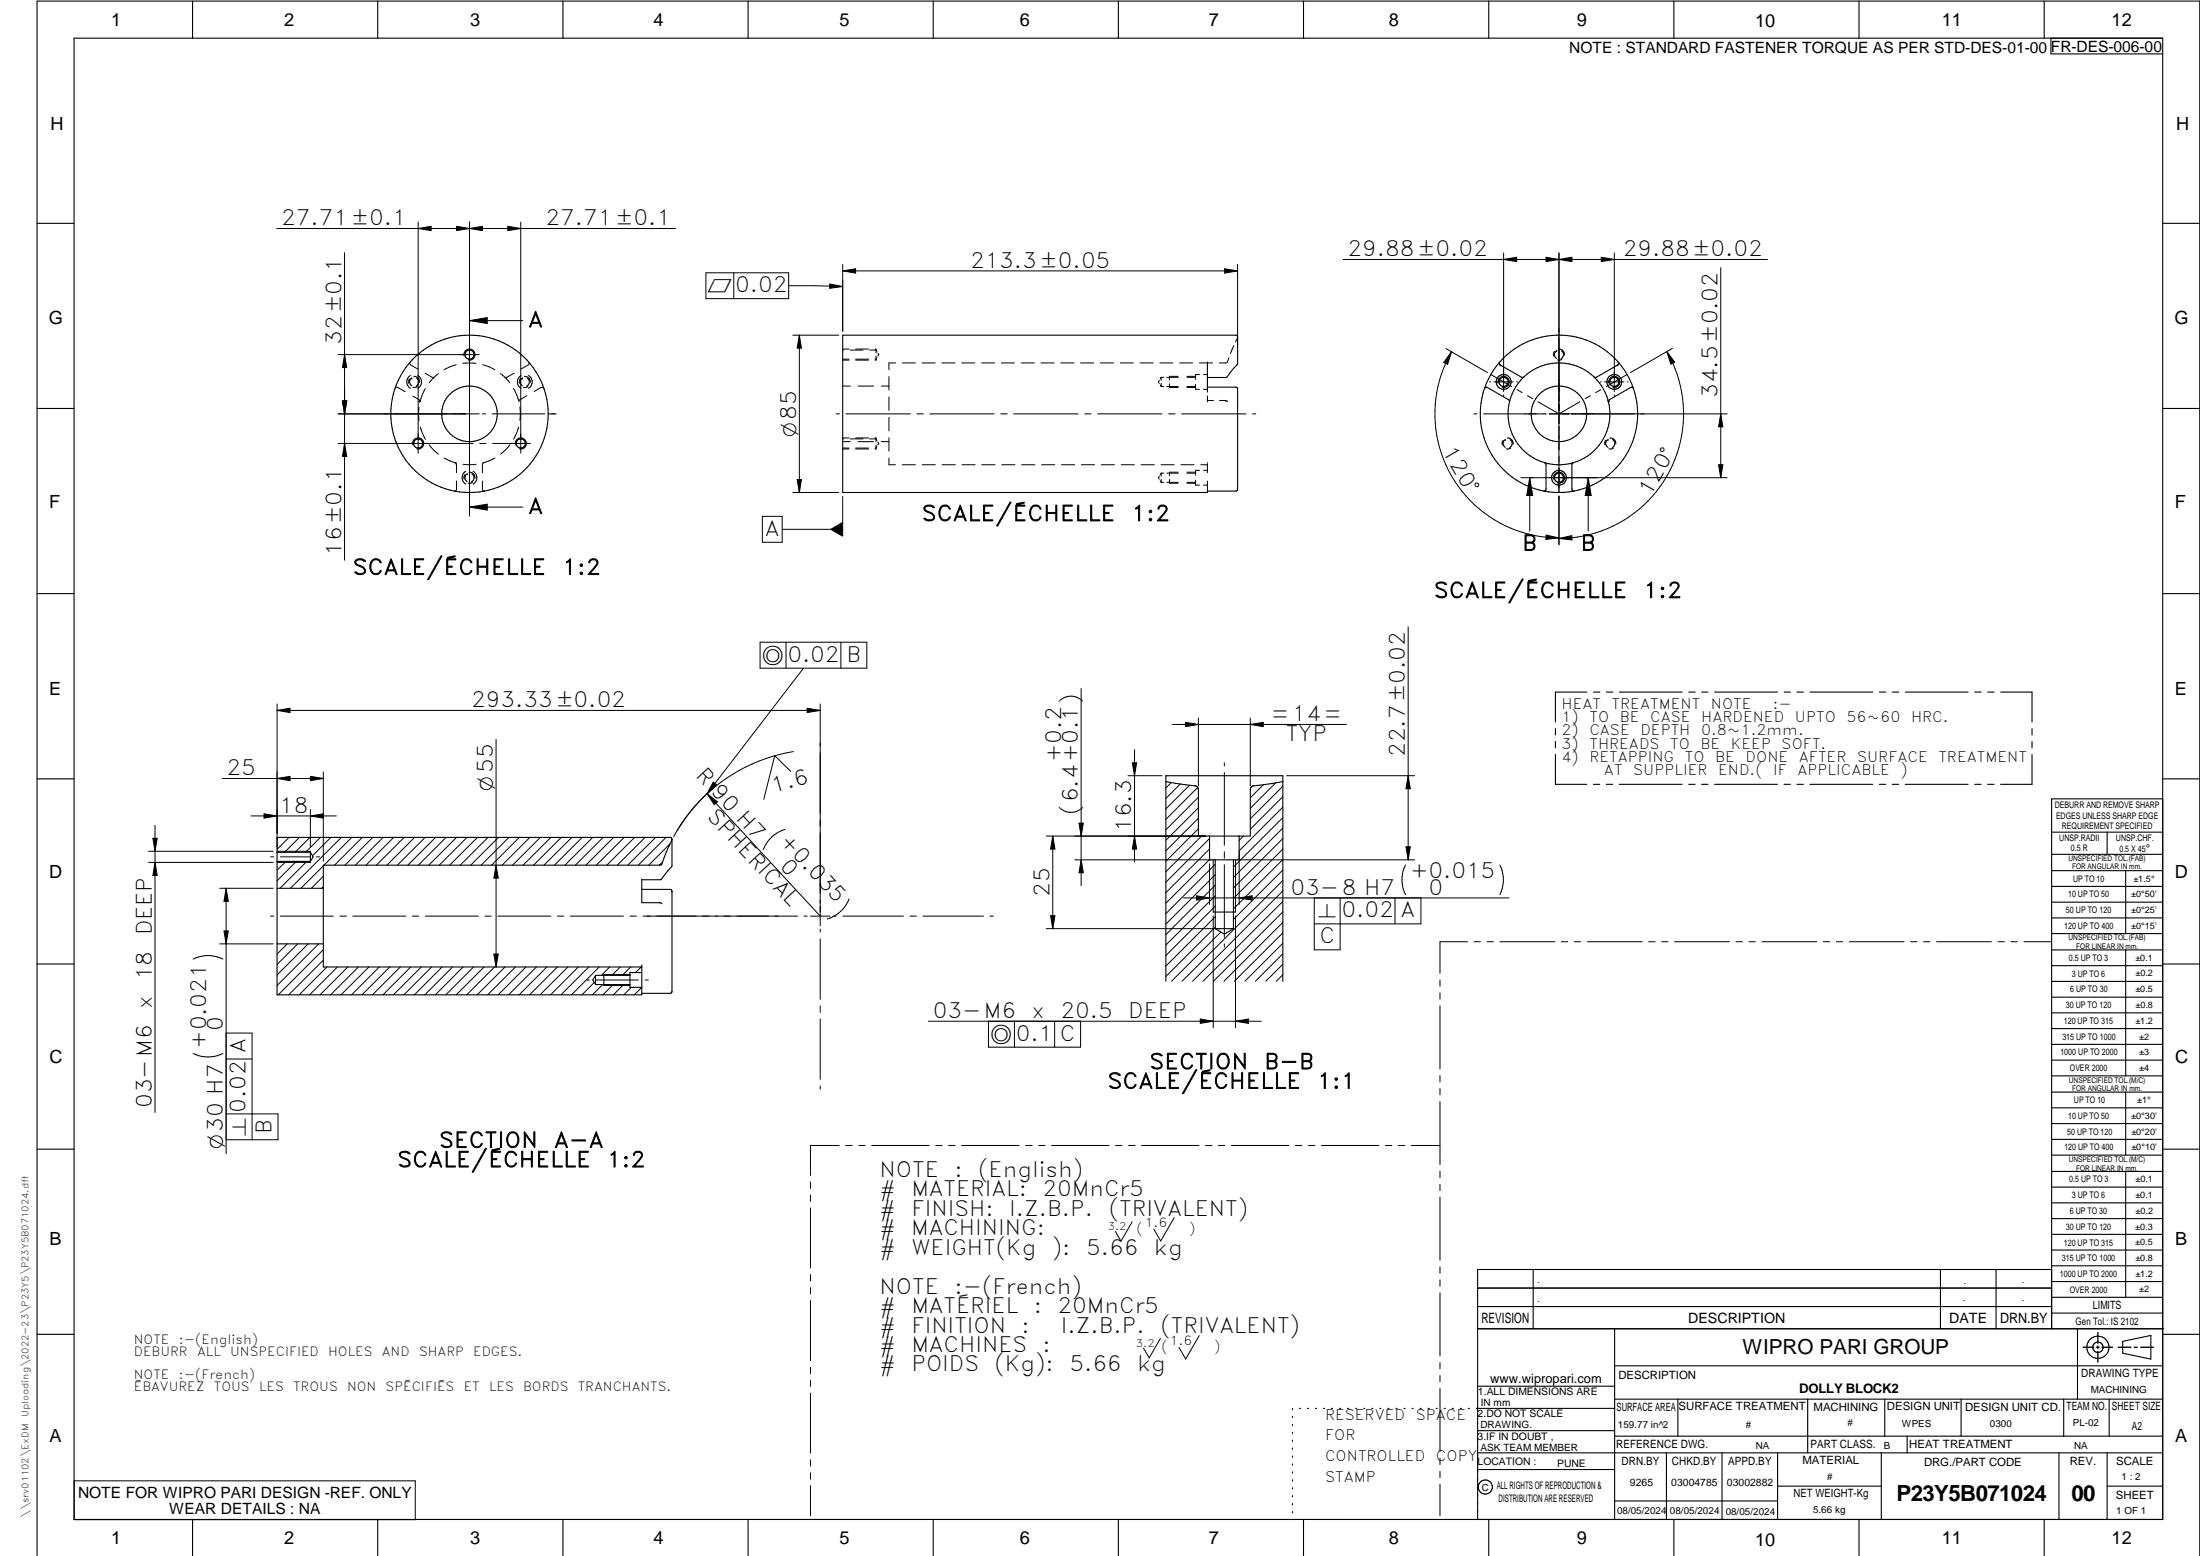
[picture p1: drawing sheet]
<svg xmlns="http://www.w3.org/2000/svg" width="594mm" height="420mm" viewBox="0 0 594 420" stroke-linecap="round" stroke-linejoin="round" font-family="sans-serif">
<g fill="none" stroke="#000" stroke-width=".3">
<path d="M20 10.3h564v400h-564zM52 .3v10M102 .3v10M152 .3v10M202 .3v10M252 .3v10M302 .3v10M352 .3v10M402 .3v10M452 .3v10M502 .3v10M552 .3v10"/>
<path d="M553.8 10.3v4.3h30.2M10 60.3h10M584 60.3h10M326 97.8v7.1M334.2 98.1h.1M334.2 98.1v-7.1l-.1-.3-.4-.2h-106.1v42.5h98.4v-.4h7.9l.3-.5v-27.3l-.5-.3h-7.7M334.2 98.1l-2.9 3.8h-5.3M405 97.8l-2.4 3.3-1.7 3.8M405 97.8l-.2 .4 .3 .3M405.1 98.6l5.8 3.3 .6-.1M405.1 98.6h.1M436.8 98.6l-5.7 3.3-.6-.1"/>
<path d="M436.9 98.5h.1M437 97.8a21.2 21.2 0 0 0-32 0M437 97.8l2.4 3.3 1.7 3.8M437 97.8l.1 .4-.2 .3M10 110.3h10M400.9 104.9a21.3 21.3 0 0 0 16 27.7M401.6 104.6h.1M401.6 104.6h-.4l-.3 .3M401.6 104.6l5.8 3.4 .2 .5M407.6 108.5a13.8 13.8 0 0 0 9.5 16.4M411.5 101.8l-2.1 2.6-1.1 2-.7 2.1M411.5 101.8a13.7 13.7 0 0 1 19 0"/>
<path d="M430.5 101.8l2 2.5 1 1.8 .7 2M434.2 108.1h.1M434.2 108.1l.5 .3M434.2 108.1a13.7 13.7 0 0 1-9.4 16.8M441.1 104.9l-.3-.3h-.4l-6.2 3.5M441.1 104.9a21.2 21.2 0 0 1-16 27.7M584 110.3h10M416.9 132.6l4.1 .4 4.1-.4M417.1 124.9l2.2 .5 2.2 .1 3.3-.6M417.1 124.9l.4 .5v6.7l-.2 .4-.4 .1M424.8 124.9l-.3 .5v6.7l.2 .4 .4 .1M10 160.3h10"/>
<path d="M584 160.3h10M420 196.7v1.7M428.5 186.9h-8.5v8M430.3 186.9h1.7M433.8 186.9h1.7M437.3 186.9h17M456 186.9h1.7M459.5 186.9h1.8M463 186.9h17M481.8 186.9h1.7M485.3 186.9h1.7M488.8 186.9h16.9"/>
<path d="M507.5 186.9h1.7M511 186.9h1.7M514.5 186.9h17M533.2 186.9h1.8M536.7 186.9h1.8M540.3 186.9h8.4v8.1M548.7 196.7v1.8M10 210.3h10M346.4 211.1v-1.6h-31.6v55.5M346.4 211.1v53.9M346.4 211.1l-8.1 1.1-.6 .5-.1 13.1h-14v-12.7l-.2-.5-.6-.4-8-1.1M420 200.2v1.8"/>
<path d="M420 203.7v8.1h8.5M430.3 211.8h1.7M433.8 211.8h1.7M437.3 211.8h16.9M456 211.8h1.7M459.5 211.8h1.7M463 211.8h17M481.7 211.8h1.8M485.2 211.8h1.8M488.7 211.8h17M507.5 211.8h1.7M511 211.8h1.7"/>
<path d="M514.5 211.8h16.9M533.2 211.8h1.8M536.7 211.8h1.8M548.7 203.7v8.1h-8.5M548.7 200.2v1.8M584 215.7h-30v143.1M584 210.3h10M74.8 239.9h12.5M74.8 230.1h9l.8 1.3-.8 1.2h-9M83.8 229.9v3M173.3 237.4v6.4h5l.4 .2M181.5 226.6l-.5-.5h-106.2v42.5h98.5v-8"/>
<path d="M181.5 226.6v7.1l-.2 .4-2.8 3.4-5.2 .1M181.5 226.7l-2.8 6.6-.4 .3h-91v27.5h86M326.6 225.8v6.4h8v-6.4M328.2 232.2v18.6M333.1 232.2v18.6M554 230.7h30M554 224.7h30M554 235.1h30M554 239.4h30M569 224.7v6M574 235.1v17M74.8 254.9h12.5"/>
<path d="M173.3 240.2h7.7l.5 .4M181.5 240.6h.1M181.5 240.7l-.1 27.2-.4 .3h-7.7M327.6 246.3h6M328.2 250.8h4.9M333.1 250.8l-2.5 1.4-2.4-1.4M554 243.6h30M554 247.9h30M554 252.1h30M554 256.5h30M574 256.5v34M10 260.3h10"/>
<path d="M160.8 265.9h9.3M160.8 263.4l-.7 1.2 .7 1.3M160.8 263.4v2.5M160.8 263.4h9.3M163.1 263.1v3M173.3 262.6h-3.2v4h3.2M554 260.8h30M554 265h30M554 269.3h30M554 273.5h30M554 277.7h30M584 260.3h10"/>
<path d="M554 282h30M554 286.3h30M554 290.5h30M554 294.9h30M554 299.1h30M574 294.9v17M10 310.3h10M554 303.4h30M554 307.7h30M554 311.9h30M554 316.3h30M574 316.3v34"/>
<path d="M584 310.3h10M554 320.5h30M554 324.8h30M554 329.1h30M554 333.3h30M554 337.5h30M399 358.8h185.3M399 352.8h155M399 347.8h155M414 342.8v16M436 358.8v51.5M524 342.8v16"/>
<path d="M539 342.8v16M554 342.8h-155v67.5M554 341.8h30M554 346.1h30M554 350.3h30M554 354.6h30M561 358.8v19M10 360.3h10M399 374.3h37M436 368.8h148M436 377.8h148M453.1 377.8v10"/>
<path d="M488.1 377.8v14.5M508.9 377.8v10M529.6 377.8v10M557.3 377.8v10M569.5 377.8v10M573.2 362.2l7.6-1.6v6.4l-7.6-1.6zM584 360.3h10M349 380.3v.3M349 382.4v.4M349 384.6v.3M349 386.7v.4M349 388.9v.3"/>
<path d="M349 391v.4M349 393.2v.3M349 395.3v.3M349 397.4v.4M349 399.6v.3M350.9 380.3h.3M353 380.3h.3M355.2 380.3h.3M357.4 380.3h.3M359.6 380.3h.3M361.7 380.3h.3M363.9 380.3h.3"/>
<path d="M366.1 380.3h.3M368.3 380.3h.3M370.4 380.3h.3M372.6 380.3h.3M374.8 380.3h.3M376.9 380.3h.4M379.1 380.3h.3M381.3 380.3h.3M383.4 380.3h.4M385.6 380.3h.4M387.8 380.3h.3M390 380.3h.3"/>
<path d="M392.1 380.3h.4M394.3 380.3h.4M396.5 380.3h.3M399 396.8h37M399 392.3h185M399 386.3h37M436 387.8h148M436 380.3h-37.3M450 392.3v18M465 392.3v18M480 392.3v18M508 392.3v18"/>
<path d="M515 387.8v4.5M556 392.3v18M569 392.3v18M52 410.3v9.8M102 410.3v9.8M152 410.3v9.8M202 410.3v9.8M252 410.3v9.8M302 410.3v9.8M349 401.7v.4M349 403.9v.3M349 406v.4"/>
<path d="M349 408.2v.3M352 410.3v9.8M402 410.3v9.8M436 405.3h44M452 410.3v9.8M480 401.3h28M502 410.3v9.8M552 410.3v9.8M569 401.3h15M10 420.1v-419.8h584v419.8"/>
<circle cx="126.8" cy="95.7" r="1.23"/>
<circle cx="112.9" cy="119.8" r="1.23"/>
<circle cx="126.8" cy="111.7" r="7.5"/>
<circle cx="126.8" cy="111.7" r="21.2"/>
<circle cx="140.6" cy="119.8" r="1.23"/>
<circle cx="406" cy="103.1" r="1.22"/>
<circle cx="406" cy="103.1" r="2.01"/>
<circle cx="421" cy="111.7" r="7.5"/>
<circle cx="435.9" cy="103.1" r="2"/>
<circle cx="435.9" cy="103.1" r="1.22"/>
<circle cx="421" cy="129" r="2"/>
<circle cx="421" cy="129" r="1.23"/>
<circle cx="566.5" cy="363.8" r="1.4"/>
<circle cx="566.5" cy="363.8" r="3"/>
<circle cx="401.1" cy="401.5" r="1.91"/>
</g>
<g fill="none" stroke="#000" stroke-width=".27">
<path d="M112.9 59.9v62.5M126.8 59.9v79.4M140.6 59.9v62.5M74.7 61.7h107.7M93 68.2v83.1M112.9 61.7l3.5-.6v1.2zM123.3 61.1l3.5 .6-3.5 .6zM126.8 61.7l3.5-.6v1.2zM137.1 61.1l3.5 .6-3.5 .6zM190.6 73.7h22.4v6.9h-22.4zM198.2 73.7v6.9M213 77.2l14.6 .2"/>
<path d="M224.1 76.7l3.5 .7-3.6 .5zM227.6 73.2l3.4-.6v1.1zM227.6 71.4v18.1M227.6 73.2h106.6M330.7 72.6l3.5 .6-3.5 .5zM334.2 71.4v22.1M362.7 70.1h114.6M406 70.1l3.5-.6v1.1zM406 68.3v37.4M417.5 69.5l3.5 .6-3.5 .5zM421 68.3v64.7M421 70.1l3.5-.6v1.1z"/>
<path d="M432.4 69.5l3.5 .6-3.5 .5zM435.9 68.3v37.4M464.7 72.3v56.7M91.3 95.8h38.1M93 95.8l.6 3.5h-1.1zM110.7 98v.3M110.8 97.8l-.1 .1M110.8 98.4l2 1.3M123.2 98.5l-3.3 1.3M125 98.1h3.5M125.3 96.1a1.5 1.5 0 0 1 1.3-1.8 1.5 1.5 0 0 1 1.7 1.6 1.5 1.5 0 0 1-1.9 1.3M126.8 86.6l4.8-.8v1.6z"/>
<path d="M126.8 86.6h14.4M130.3 98.5l3.3 1.3M142.7 98.4l-1.9 1.2M142.8 97.8v.1M142.9 98.1l-.1 .2M214.1 90.5h12.4M215.9 90.5v42.5M215.9 90.5l.5 3.5h-1.1zM227.6 94.5h.2M227.6 97h1.7M227.6 94.3h1.7M227.6 97.2h1.7"/>
<path d="M229.6 94.5h3.5M231 97h3.5M231 94.3h3.5M231 97.2h3.5M234.8 94.5h1.8l.2 .4M236.3 94.3h.3M236.6 96.2v.9M236.6 94.4v.9M236.6 97.2h-.3M236.8 96.6l-.2 .4h-.3M237.1 95.4l.2 .4-.3 .4M241.8 98h-1.8v1.8"/>
<path d="M243.6 98h3.6M249 98h3.5M254.3 98h3.6M259.7 98h3.5M265 98h3.6M270.4 98h3.5M275.8 98h3.5M281.1 98h3.5M286.4 98h3.6M291.8 98h3.5M297.2 98h3.5M302.5 98h3.5"/>
<path d="M307.8 98h3.6M313.2 98h3.5M318.6 98h3.5M323.9 98h3.5M331.1 98h-1.9M331.4 97.8l-.2 .2M331.9 96.6l-.5 1.1M333.2 93.3l-.9 2.2M334.2 91.2l-.6 1.1M390.5 94.1l11.2 6.5M392 95a33.5 33.5 0 0 0 29 50.2M392 95l-1.1 3.4-1-.5z"/>
<path d="M419.7 94.9l-.2 1.2M420.4 94.7h.1M420.4 94.7a1.24 1.24 0 0 0-.1 2.1M420.9 94.3a1.5 1.5 0 0 1 1.6 1.6M421.6 96.8h.1M421.6 94.7a1.22 1.22 0 0 1 0 2.1M421.8 97l-.5 .2h-.7M450.1 94.9l2.1 2.9-1 .5zM450.1 94.9a33.6 33.6 0 0 1-29.1 50.5M451.6 94.1l-11.3 6.5M91.3 111.8h38.1M92.5 108.2h1.1l-.6 3.6z"/>
<path d="M93 119.7l.6 3.6h-1.1zM106.7 104.8v.1M107.1 104.5l-.2 .1M107.3 104.6l2.1 1.2M110.6 102.3l-.2 1.2M110.8 101.4a1.99 1.99 0 0 0 0 3.5M111.2 102.1a1.22 1.22 0 0 0 0 2.1M111.2 102.1h.1M111.5 107l2 1.1M111.7 101.6a1.47 1.47 0 0 1 1.6 1.7M112.5 104.2h.1M112.5 102.1a1.22 1.22 0 0 1 0 2.1"/>
<path d="M112.7 104.4l-.5 .2h-.7M112.8 101.4a2.01 2.01 0 0 1 .1 3.4M112.9 104.8h.1M113.2 110v3.5M113.2 108.4h-.1M113.2 108.3h.1M113.4 108.2l-.2 .1M113.5 108.2h.1M113.5 115.3l1.4 3.3M113.5 108.1h.1M113.5 108.1v.1M114.8 100.8l2 1.1"/>
<path d="M114.9 104.9l-1.4 3.3M117.1 101.9h-.2M117.1 101.9h.1M117.3 101.8l-.1 .1M118.4 100.9l-2.5 2.5M127.8 119.7h-36.5M129.5 119.7h1.8M130.3 111.8h.8M132.9 111.8h14.2M133 119.7h10.2M135.1 100.9l2.6 2.5M136.3 101.8v.1"/>
<path d="M136.5 101.9h.2M136.7 101.9h.1M138.7 104.9l1.3 3.3M138.8 100.8l-2 1.1M140.1 115.3l-1.4 3.3M140.1 108.4v.1M140.2 108.1l-.1 .2M140.4 110v3.5M140.5 102.3l-.3 .5 .1 .7M140.7 101.4a1.98 1.98 0 0 0 0 3.5M141.1 102.1a1.22 1.22 0 0 0 0 2.1M141.1 102.1h.1"/>
<path d="M141.6 101.6a1.47 1.47 0 0 1 1.6 1.7M142.3 106.8l-2 1.2M142.3 104.2h.1M142.3 102.1a1.21 1.21 0 0 1 0 2.1M142.6 104.4l-.6 .2h-.7M142.7 101.4a1.99 1.99 0 0 1 0 3.4M146.3 104.6l-2.1 1.1M146.5 104.5l.2 .1M146.8 104.8l.1 .1M148 111.8h.7M148.9 111.8h1.3M225.8 111.8h.9"/>
<path d="M227.6 118.5h.2M227.6 119.3h2M227.6 118.3h1.7M227.6 104.2h2M228.4 111.8h17.4M229.6 118.5h3.5M231 118.3h3.5M231.7 119.3h4.2M231.7 104.2h4.2M234.8 118.5h1.8l.2 .4M236.3 118.3h.3M236.6 118.4v.9"/>
<path d="M237.1 119.4l.2 .3-.3 .5M238 119.3h2M238 104.2h2M240 101.7v3.6M240 107.2v3.6M240 112.7v3.6M240 118.2v3.6M247.6 111.8h1.7M251.1 111.8h17.4M270.2 111.8h1.8M273.7 111.8h17.4M292.9 111.8h1.7"/>
<path d="M296.4 111.8h17.4M313.1 102.7l-.3 .4 .2 .4M313.3 103.9l.3 .5M313.6 104.4h.7M313.6 101.9l-.3 .4M313.6 101.9v.8M313.6 103.5v.9M313.6 101.9h.7M315.6 111.8h1.7M315.8 103.6v1h2.3M318.1 104.4h-3M318.1 101.9h-3"/>
<path d="M318.1 101.6h-2.3v1M319.1 111.8h17.4M320.5 104.4h2.3M320.5 101.9h2.3M320.5 104.6h2.3M320.5 101.6h2.3M322.8 103.8v1.3h1.1M323.9 101.1h-1.1v1.4M325 105.1h1M325 101.1h1M326 108.1h1.7M326 104.9v1"/>
<path d="M326 106.9v1.2M326 108.3v.2M329.3 108.1h1.6M331 108.1h.1M331 108.1l.1 .1M331.2 108.2l.1 .1M331.4 108.4h.1M338.2 111.8h.9M398 111.8h.9M400.6 111.8h16.9M402.3 103.1h.1M402.5 103.1h.1"/>
<path d="M402.6 101.1l5.6 3.3M403.4 103.1h5.3M404.6 103.5a1.49 1.49 0 0 1 1.3-1.9 1.49 1.49 0 0 1 1.6 1.7 1.49 1.49 0 0 1-1.8 1.3M405.9 118.9l-.2 .5v.7M406 106.6v.1M406 106.8v.1M406.5 118.7h.1M406.5 118.7a1.23 1.23 0 0 0 0 2.1M407 118.3a1.47 1.47 0 0 1 1.6 1.6M407.8 118.7a1.24 1.24 0 0 1-.1 2.1M409.5 103.1h.1M409.7 105.2l1.4 .8"/>
<path d="M409.7 103.1h.1M412.5 106.8l1.4 .9M426.6 108.5l-5.6 3.3-5.7-3.3M429.5 106.8l-1.4 .9M432.2 103.1h.1M432.3 105.2l-1.4 .8M432.3 103.1h.1M433.3 103.1h5.2M433.6 118.9l-.2 .5v.7M434.2 118.7a1.22 1.22 0 0 0 0 2.1M434.2 118.7h.1M434.5 103.5a1.5 1.5 0 0 1 1.3-1.9 1.5 1.5 0 0 1 1.6 1.6 1.5 1.5 0 0 1-1.9 1.4"/>
<path d="M434.7 118.3a1.47 1.47 0 0 1 1.6 1.6M435.5 118.7a1.24 1.24 0 0 1 0 2.1M435.9 106.6v.1M435.9 106.8v.1M439.4 101.1l-5.7 3.3M439.4 103.1h.1M439.6 103.1h.1M464.7 111.8l.5 3.5h-1.1zM466.4 111.8h-48M111.5 120.1a1.5 1.5 0 0 1 1.3-1.8 1.5 1.5 0 0 1 1.6 1.6 1.5 1.5 0 0 1-1.9 1.3M115.9 120.1l2.5 2.6M119.9 123.7l3.3 1.3"/>
<path d="M122.8 132.6h-.1M122.9 124.9l.1 .1M123.1 125.1l.1 .1M123.1 125.1h.1M123.2 132.4l-.2 .2M123.2 125.3l.1 2.3M123.3 129.9l-.1 2.3M125 125.4h3.6M125.6 128.1l-.3 .6v.7M125.8 127.3a1.97 1.97 0 0 0 0 3.4M126.2 127.9a1.24 1.24 0 0 0 0 2.2M126.2 127.9h.1"/>
<path d="M126.7 127.5a1.47 1.47 0 0 1 1.6 1.6M126.8 136.9h14.4M126.8 136.9l4.8-.8v1.6zM127.4 130.1h.1M127.4 127.9a1.24 1.24 0 0 1 0 2.2M127.6 130.2l-.5 .3h-.7M127.8 127.3a2 2 0 0 1 0 3.4M130.3 129.9v2.3M130.3 125.3v2.4M130.4 132.4l.2 .1M130.4 125.1l-.1 .1M130.6 124.9l-.1 .1"/>
<path d="M130.7 132.6h.2M133.6 123.7l-3.2 1.3M137.7 120.1l-2.5 2.5M139.2 120.1a1.5 1.5 0 0 1 1.3-1.8 1.5 1.5 0 0 1 1.6 1.6 1.5 1.5 0 0 1-1.9 1.3M205.9 139.4h5.3v7h-5.3zM214.1 133h12.4M215.3 129.5h1.1l-.5 3.5zM227.6 121h1.7M227.6 121.2h1.7M227.6 134v10.7M231 121h3.5M231 121.2h3.5"/>
<path d="M236.6 120.2v.9M236.6 121.2h-.3M236.8 120.6l-.2 .4h-.3M240 123.7v1.8h1.8M243.6 125.5h3.6M249 125.5h3.6M254.4 125.5h3.6M259.8 125.5h3.5M265.1 125.5h3.6M270.5 125.5h3.6M275.9 125.5h3.6M281.3 125.5h3.5"/>
<path d="M286.6 125.5h3.6M292 125.5h3.6M297.4 125.5h3.5M302.8 125.5h3.5M308.1 125.5h3.6M313.1 128.6l-.3 .4 .2 .4M313.3 129.8l.3 .4M313.5 125.5h3.6M313.6 130.2h.7M313.6 127.8l-.3 .4M313.6 127.8h.7M313.6 127.8v.8"/>
<path d="M313.6 129.4v.8M315.8 129.5v1h2.3M318.1 130.2h-3M318.1 127.8h-3M318.1 127.5h-2.3v1M318.9 125.5h3.5M320.5 130.2h2.3M320.5 127.8h2.3M320.5 127.5h2.3M320.5 130.5h2.3M322.8 129.7v1.3h1.1M323.9 127h-1.1v1.3"/>
<path d="M324.3 125.5h1.7M325 131h1M325 127h1M326 132.4v.2M326 124.9v.2M326 125.3v2.4M326 129.9v2.3M407.7 120.8h.1M408 121l-.6 .2h-.7M410.7 129h4.8M413.1 129v14.4M413.1 129l.8 4.8h-1.6z"/>
<path d="M419.5 129.4a1.5 1.5 0 0 1 1.3-1.9 1.5 1.5 0 0 1 1.7 1.6 1.5 1.5 0 0 1-1.9 1.4M421 133.9v13.3M428.9 129l.8 4.8h-1.6zM428.9 129v14.4M435.5 120.8h.1M435.7 121l-.5 .2h-.8M464.1 125.5h1.1l-.5 3.5zM466.4 129h-50.7M211.2 142.9h16.4M417.5 144.5l3.5 .7-3.6 .4zM421 145.4l3.4-.8 .1 1.2zM205.2 173.4h28.9v7h-28.9z"/>
<path d="M212.3 173.4v7M227.1 173.4v7M380.3 169.2v63M74.8 190.1v38.7M74.8 191.8h146.7M74.8 191.8l3.5-.6v1.2zM134 199.6v61.5M217 180.4l-26.1 33.9M218 191.2l3.5 .6-3.5 .6zM221.5 190.1v59.9M291.9 185.9v53.3M316.6 195.6h47"/>
<path d="M320.1 195.1l3.5 .5-3.5 .6zM323.6 193.9v18.3M337.6 195.6l3.5-.5v1.1zM337.6 193.9v18.3M60 210.2h27.3M71.3 219.8l3.5 .5-3.5 .6zM74.8 210.2l3.5-.6v1.2zM83.8 209.6l3.5 .6-3.5 .6zM83.8 218.6v10.2M87.3 208.4v24.2M87.3 219.8l-3.5 .5 3.5 .6M186.3 219.3l-2.4 3.3-2 3.4"/>
<path d="M188.8 216.4l-2.6 3M190.2 215l-2.8 2.9M190.9 214.3l30.6 33.1M190.9 214.3l2.8 2.2-.8 .8zM192.6 211.2l.9 .7-2.6 2.4zM193 212.5l-1.4 1.3M213.5 208.3l-4.3-4.2-3 11.7M214.2 202.9a45 45 0 0 0-24.1 12.2M304.6 209.5h9.2M305.8 206h1.1l-.5 3.5zM306.4 202.5v30.3M316.3 211.3l-1.5 1.5"/>
<path d="M318.7 211.7l-3.9 3.9M321.2 212l-6.4 6.4M323.4 212.6l-8.6 8.7M323.6 215.3l-8.8 8.8M323.6 218.1l-8.8 8.8M330.6 206v.8M330.6 208.6v19.6M341.2 211.9l-3.6 3.5M344.5 211.4l-6.9 6.9M346.4 218l-11.8 11.7M346.4 212.3l-8.8 8.8M346.4 215.1l-8.8 8.8"/>
<path d="M347.4 209.5h34.6M380.3 209.5l.5 3.5h-1.1zM40.1 229.9h33.7M40.1 232.9h33.7M41.3 226.4h1.2l-.6 3.5zM41.9 232.9l.6 3.5h-1.2zM41.9 222.9v77.5M59.3 239.9h14.5M61.1 239.9v71.6M61.1 239.9l.6 3.5h-1.2zM67.8 220.3h23M73.1 231.4h.8"/>
<path d="M74.8 229.9h9M74.8 232.9h9M75.2 226.1l-.4 .4M75.7 231.4h8M77.2 232.6l-2.4 2.4M78 226.1l-3.2 3.2M80 232.6l-5.2 5.2M80.8 226.1l-4 4M82.9 232.6l-7.3 7.3M83.7 226.1l-4 4M85.4 231.4h.9M86.5 226.1l-4 4"/>
<path d="M87.3 233.8l-6 6.1M87.3 236.6l-3.2 3.3M87.3 239.5l-.4 .4M89.3 226.1l-4.9 5M92.2 226.1l-13.8 13.8M95 226.1l-7.5 7.5M97.8 226.1l-7.5 7.5M100.7 226.1l-7.6 7.5M103.5 226.1l-7.5 7.5M106.3 226.1l-7.5 7.5M109.1 226.1l-7.5 7.5M112 226.1l-7.5 7.5"/>
<path d="M114.8 226.1l-7.5 7.5M117.6 226.1l-7.5 7.5M120.5 226.1l-7.5 7.5M123.3 226.1l-7.5 7.5M126.1 226.1l-7.5 7.5M128.9 226.1l-7.5 7.5M131.8 226.1l-7.5 7.5M134 233.6l.5 3.5h-1.1zM134.6 226.1l-7.5 7.5M137.4 226.1l-7.5 7.5M140.2 226.1l-7.4 7.5M143.1 226.1l-7.5 7.5"/>
<path d="M145.9 226.1l-7.5 7.5M148.7 226.1l-7.5 7.5M151.6 226.1l-7.5 7.5M154.4 226.1l-7.5 7.5M157.2 226.1l-7.5 7.5M160.1 226.1l-7.6 7.5M162.9 226.1l-7.5 7.5M165.7 226.1l-7.5 7.5M168.5 226.1l-7.5 7.5M171.4 226.1l-7.5 7.5M174.2 226.1l-7.5 7.5M177 226.1l-7.5 7.5"/>
<path d="M179 232.7l-1 .9M179.8 226.1l-7.4 7.5M180.9 227.9l-5.7 5.7M185.1 220.9l-2.2 3.2M212 224a9.1 9.1 0 0 0-5.9 5.4M282.5 225.8h43.1M284.3 225.8v25M284.3 225.8l.6 3.5h-1.2zM290.2 232.2h36.9M291.4 222.3h1.1l-.6 3.5zM291.9 232.2l.6 3.5h-1.1zM306.4 225.8l.5 3.5h-1.1z"/>
<path d="M323.6 220.9l-8.8 8.8M323.6 223.8l-8.8 8.8M324.5 225.8l-9.7 9.6M326.6 233.2v11M326.6 226.4l-11.8 11.8M326.6 229.3l-11.8 11.7M326.6 232.1l-11.8 11.8M327.6 232.2v14.1M328.2 233.4l-13.4 13.3M328.2 236.2l-13.4 13.3M328.2 239l-13.4 13.4M330.6 230v1.7"/>
<path d="M330.6 233.5v19.6M333.6 232.2v14.1M334.1 232.2h47.9M334.6 230v14.2M335.8 225.8l-1.2 1.1M346.4 220.8l-13.3 13.3M346.4 223.6l-13.3 13.3M346.4 226.4l-13.3 13.4M346.4 229.3l-13.3 13.3M346.4 232.1l-13.3 13.3M346.4 234.9l-13.3 13.4M346.4 237.7l-27.2 27.3"/>
<path d="M379.5 233.6a9 9 0 0 0 0 8M379.7 228.7h1.1l-.5 3.5zM405 233.6a9 9 0 0 1 0 8M59.3 254.9h14.5M60.2 259a9 9 0 0 0-8.1 0M60.5 251.4h1.2l-.6 3.5zM73.1 247.4h.8M75.7 247.4h14.3M77.6 254.9l-2.8 2.7M80.4 254.9l-5.6 5.6M83.2 254.9l-8.4 8.4M86.1 254.9l-11.3 11.2"/>
<path d="M87.3 256.4l-12.2 12.2M87.3 259.3l-9.3 9.3M91.8 247.4h1.7M95.3 247.4h14.3M111.4 247.4h1.7M114.9 247.4h14.3M131 247.4h1.7M133.4 257.6h1.1l-.5 3.5zM134.4 247.4h14.4M150.5 247.4h1.8M154 247.4h14.4M170.1 247.4h1.7"/>
<path d="M173.6 247.4h41.7M217.1 247.4h.9M218.9 247.4h5.2M221.5 250.9v.8M221.5 253.5v16.4M225 247.4h.8M227.6 247.4h16.4M229.3 242.7a9.1 9.1 0 0 1-5.9 5.5M245.7 247.4h1.8M249.2 247.4h16.4M267.3 247.4h.9M282.5 250.8h47.1"/>
<path d="M283.7 247.3h1.2l-.6 3.5zM319.6 242.5h87.9M323.1 241.9l3.5 .6-3.5 .6zM327.6 247.3v30.2M328.2 241.9l-13.4 13.3M328.2 244.7l-13.4 13.3M328.2 247.5l-13.4 13.4M328.2 250.3l-13.4 13.4M329.7 251.7l-13.3 13.3M330.6 254.9v.8M333.6 247.3v30.2M334.6 242.5l3.5-.6v1.2z"/>
<path d="M346.4 257.6l-7.4 7.4M346.4 254.7l-10.2 10.3M346.4 251.9l-13.1 13.1M346.4 249.1l-15.9 15.9M346.4 246.2l-18.7 18.8M346.4 243.4l-21.6 21.6M346.4 240.6l-24.4 24.4M354.9 242.5v14h7v-14M376.7 242.5v7M383.7 242.5v7h-28.8M396.3 254.3h-7.5v8.5M398 254.3h1.8"/>
<path d="M401.5 254.3h1.8M405 254.3h14.9M421.6 254.3h1.7M425.1 254.3h1.7M428.6 254.3h14.8M445.2 254.3h1.7M448.7 254.3h1.7M452.2 254.3h14.8M468.8 254.3h1.7M472.3 254.3h1.7M475.8 254.3h14.8M492.4 254.3h1.7"/>
<path d="M495.9 254.3h1.7M499.4 254.3h14.8M515.9 254.3h1.8M519.4 254.3h1.8M522.9 254.3h14.9M539.5 254.3h1.7M543 254.3h1.7M546.5 254.3h7.4M61.1 279h7v28.8M88.3 261.1l-7.5 7.5M91.1 261.1l-7.5 7.5M93.9 261.1l-7.5 7.5"/>
<path d="M96.8 261.1l-7.5 7.5M99.6 261.1l-7.5 7.5M102.4 261.1l-7.5 7.5M105.3 261.1l-7.5 7.5M108.1 261.1l-7.5 7.5M110.9 261.1l-7.5 7.5M113.7 261.1l-7.5 7.5M116.6 261.1l-7.5 7.5M119.4 261.1l-7.5 7.5M122.2 261.1l-7.5 7.5M125 261.1l-7.4 7.5M127.9 261.1l-7.5 7.5"/>
<path d="M130.7 261.1l-7.5 7.5M133.5 261.1l-7.5 7.5M136.4 261.1l-7.5 7.5M139.2 261.1l-7.5 7.5M142 261.1l-7.5 7.5M144.9 261.1l-7.6 7.5M147.7 261.1l-7.5 7.5M150.5 261.1l-7.5 7.5M153.3 261.1l-7.5 7.5M156.2 261.1l-7.5 7.5M158.3 264.6h.9M159 261.1l-7.5 7.5"/>
<path d="M160.5 265.3l-3.3 3.3M160.9 264.6h11.5M161.8 261.1l-7.5 7.5M162.7 265.9l-2.7 2.7M163.1 266.1h7M163.1 263.1h7M164.6 261.1l-2.2 2.3M165.6 265.9l-2.8 2.7M167.5 261.1l-2.3 2.3M168.4 265.9l-2.8 2.7M170.3 261.1l-2.3 2.3M170.5 266.6l-2 2"/>
<path d="M173.1 261.1l-1.5 1.5M173.3 266.6l-2 2M174.2 264.6h.9M221.5 271.6v1.7M221.5 275.1v16.4M250.7 275.8h89.9M266.9 275.8v7h24.9v-7M273.9 275.8v7M284.8 275.8v7M324.1 275.2l3.5 .6-3.5 .5zM333.6 275.8l3.5-.6v1.1zM346.4 263.2l-1.7 1.8"/>
<path d="M346.4 260.4l-4.6 4.6M388.8 264.6v1.7M388.8 268.1v1.7M388.8 271.6v17M60.2 284.5a9 9 0 0 1-8.1 0M61.1 286h7M221.5 293.2v.9M388.8 290.4v1.8M388.8 293.9v1.8M388.8 297.4v17.1M61.1 300.8h14v7h-14M218.9 319.2v1.7"/>
<path d="M226.6 309.3h-7.7v8.1M228.4 309.3h1.7M231.9 309.3h1.7M235.4 309.3h15.5M252.7 309.3h1.7M256.2 309.3h1.7M259.7 309.3h15.5M277 309.3h1.7M280.5 309.3h1.7M284 309.3h15.5M301.2 309.3h1.8M304.8 309.3h1.7"/>
<path d="M308.2 309.3h15.6M325.5 309.3h1.8M329 309.3h1.8M332.5 309.3h15.6M349.8 309.3h1.8M353.3 309.3h1.7M356.8 309.3h15.5M374.1 309.3h1.7M377.6 309.3h1.7M381.1 309.3h7.7M388.8 316.3v1.7M388.8 319.8v1.7"/>
<path d="M218.9 322.7v1.7M218.9 326.2v16.2M305.7 329.9l-3 5.3-1.5-2.7M317.1 328.8l-3.7 6.3-1.8-3.1M388.8 323.3v17M218.9 344.2v1.7M218.9 347.7v1.7M218.9 351.2v16.2M388.8 342.1v1.7M388.8 345.6v1.7M388.8 349.1v17.1M218.9 369.2v1.7"/>
<path d="M218.9 372.7v1.7M218.9 376.2v16.2M313.3 361.4l-3 5.3-1.5-2.7M323.8 360.7l-3.6 6.3-1.8-3.2M388.8 367.9v1.8M388.8 371.4v1.7M388.8 374.9v17.1M20 399.9h92.1v10.5h-92.1zM218.9 394.2v1.7M218.9 397.7v1.7M388.8 393.8v1.7M388.8 397.3v1.7"/>
<path d="M218.9 401.2v8.1M388.8 400.8v8.5"/>
</g>
<path d="M566.5 359.8v2.9M562.5 363.8h2.9M566.1 363.8h.8M566.5 363.5v.7M566.5 364.9v2.9M567.6 363.8h2.9M572 363.8h3.4M576.3 363.8h.9M578.1 363.8h3.4" fill="none" stroke="#000" stroke-width=".36"/>
<g fill="#000">
<path d="M112.9 61.7l3.5-.6v1.2zM123.3 61.1l3.5 .6-3.5 .6zM126.8 61.7l3.5-.6v1.2zM137.1 61.1l3.5 .6-3.5 .6zM224.1 76.7l3.5 .7-3.6 .5zM227.6 73.2l3.4-.6v1.1zM330.7 72.6l3.5 .6-3.5 .5zM406 70.1l3.5-.6v1.1zM417.5 69.5l3.5 .6-3.5 .5zM421 70.1l3.5-.6v1.1zM432.4 69.5l3.5 .6-3.5 .5zM93 95.8l.6 3.5h-1.1z"/>
<path d="M126.8 86.6l4.8-.8v1.6zM215.9 90.5l.5 3.5h-1.1zM392 95l-1.1 3.4-1-.5zM450.1 94.9l2.1 2.9-1 .5zM92.5 108.2h1.1l-.6 3.6zM464.7 111.8l.5 3.5h-1.1zM93 119.7l.6 3.6h-1.1zM126.8 136.9l4.8-.8v1.6zM215.3 129.5h1.1l-.5 3.5zM413.1 129l.8 4.8h-1.6zM428.9 129l.8 4.8h-1.6zM464.1 125.5h1.1l-.5 3.5z"/>
<path d="M224.1 142.9l3.5-2v4zM417.5 144.5l3.5 .7-3.6 .4zM421 145.4l3.4-.8 .1 1.2zM74.8 191.8l3.5-.6v1.2zM218 191.2l3.5 .6-3.5 .6zM320.1 195.1l3.5 .5-3.5 .6zM337.6 195.6l3.5-.5v1.1zM71.3 219.8l3.5 .5-3.5 .6zM74.8 210.2l3.5-.6v1.2zM83.8 209.6l3.5 .6-3.5 .6zM83.8 220.3l3.5-.5v1.1zM192.6 211.2l.9 .7-2.6 2.4z"/>
<path d="M190.9 214.3l2.8 2.2-.8 .8zM305.8 206h1.1l-.5 3.5zM380.3 209.5l.5 3.5h-1.1zM41.3 226.4h1.2l-.6 3.5zM41.9 232.9l.6 3.5h-1.2zM134 233.6l.5 3.5h-1.1zM284.3 225.8l.6 3.5h-1.2zM291.4 222.3h1.1l-.6 3.5zM291.9 232.2l.6 3.5h-1.1zM306.4 225.8l.5 3.5h-1.1zM379.7 228.7h1.1l-.5 3.5zM61.1 239.9l.6 3.5h-1.2z"/>
<path d="M60.5 251.4h1.2l-.6 3.5zM133.4 257.6h1.1l-.5 3.5zM283.7 247.3h1.2l-.6 3.5zM323.1 241.9l3.5 .6-3.5 .6zM334.6 242.5l3.5-.6v1.2zM324.1 275.2l3.5 .6-3.5 .5zM333.6 275.8l3.5-.6v1.1z"/>
</g>
<g font-size="6">
<text x="512.1" y="405.2">P23Y5B071024</text>
<text x="559.4" y="405.2">00</text>
</g>
<g font-size="5.7">
<text x="76" y="60.8">27.71±0.1</text>
<text x="147.3" y="60.8">27.71±0.1</text>
<text x="363.9" y="69.2">29.88±0.02</text>
<text x="438.2" y="69.2">29.88±0.02</text>
<text x="262" y="72.3">213.3±0.05</text>
<text x="198.5" y="78.9">0.02</text>
<text x="142.6" y="88.3">A</text>
<text x="92.2" y="93.2" transform="rotate(-90 92.2 93.2)">32±0.1</text>
<text x="463.8" y="107.4" transform="rotate(-90 463.8 107.4)">34.5±0.02</text>
<text x="389.4" y="121.9" transform="rotate(60 389.4 121.9)">120°</text>
<text x="445.7" y="134.1" transform="rotate(-60 445.7 134.1)">120°</text>
<text x="142.6" y="138.7">A</text>
<text x="248.9" y="140.7">SCALE/ÉCHELLE</text>
<text x="305.5" y="140.7">1:2</text>
<text x="206.6" y="144.7">A</text>
<text x="411" y="148.7">B</text>
<text x="426.8" y="148.7">B</text>
<text x="92.2" y="150.1" transform="rotate(-90 92.2 150.1)">16±0.1</text>
<text x="95.2" y="155.2">SCALE/ÉCHELLE</text>
<text x="151.8" y="155.2">1:2</text>
<text x="387.2" y="161.4">SCALE/ÉCHELLE</text>
<text x="443.7" y="161.4">1:2</text>
<text x="212.6" y="178.7">0.02 B</text>
<text x="127.2" y="191">293.33±0.02</text>
<text x="343.2" y="194.8">=14=</text>
<text x="347.2" y="200">TYP</text>
<text x="61.2" y="209.3">25</text>
<text x="187.6" y="209.5" transform="rotate(47 187.6 209.5)">R 90 H7</text>
<text x="286.5" y="205.8" transform="rotate(-90 286.5 205.8)">+0.2</text>
<text x="379.4" y="204.4" transform="rotate(-90 379.4 204.4)">22.7±0.02</text>
<text x="208.9" y="214.2" transform="rotate(-16 208.9 214.2)">1.6</text>
<text x="75.4" y="219.5">18</text>
<text x="190.7" y="220.6" transform="rotate(47 190.7 220.6)">SPHERICAL</text>
<text x="291.1" y="220.2" transform="rotate(-90 291.1 220.2)">(6.4+0.1)</text>
<text x="210.3" y="227.2" transform="rotate(47 210.3 227.2)">+0.035</text>
<text x="305.5" y="224.7" transform="rotate(-90 305.5 224.7)">16.3</text>
<text x="210.3" y="234" transform="rotate(47 210.3 234)">0</text>
<text x="380.8" y="237">+0.015</text>
<text x="283.4" y="242.2" transform="rotate(-90 283.4 242.2)">25</text>
<text x="348.5" y="241.6">03-8 H7</text>
<text x="385.7" y="241.6">0</text>
<text x="362.2" y="247.7">0.02 A</text>
<text x="41" y="252.6" transform="rotate(-90 41 252.6)">DEEP</text>
<text x="356.3" y="254.7">C</text>
<text x="41" y="264.7" transform="rotate(-90 41 264.7)">18</text>
<text x="41" y="272.5" transform="rotate(-90 41 272.5)">x</text>
<text x="251.9" y="274.9">03-M6</text>
<text x="278.6" y="274.9">x</text>
<text x="286.4" y="274.9">20.5</text>
<text x="304.7" y="274.9">DEEP</text>
<text x="60.2" y="278.3" transform="rotate(-90 60.2 278.3)">0</text>
<text x="274.3" y="281">0.1 C</text>
<text x="55.6" y="283.2" transform="rotate(-90 55.6 283.2)">+0.021</text>
<text x="299.1" y="293.9">SCALE/ÉCHELLE</text>
<text x="310.4" y="288.7">SECTION</text>
<text x="341.4" y="288.7">B-B</text>
<text x="355.6" y="293.9">1:1</text>
<text x="41" y="299.2" transform="rotate(-90 41 299.2)">03-M6</text>
<text x="66.3" y="300.4" transform="rotate(-90 66.3 300.4)">0.02 A</text>
<text x="73.3" y="306.2" transform="rotate(-90 73.3 306.2)">B</text>
<text x="118.6" y="309.9">SECTION</text>
<text x="149.6" y="309.9">A-A</text>
<text x="107.3" y="315.1">SCALE/ÉCHELLE</text>
<text x="163.8" y="315.1">1:2</text>
<text x="237.5" y="317.8">NOTE</text>
<text x="257.7" y="317.8">:</text>
<text x="264.2" y="317.8">(English)</text>
<text x="237.5" y="323.1">#</text>
<text x="246.1" y="323.1">MATERIAL:</text>
<text x="281.5" y="323.1">20MnCr5</text>
<text x="237.5" y="328.3">#</text>
<text x="246.1" y="328.3">FINISH:</text>
<text x="272.5" y="328.3">I.Z.B.P.</text>
<text x="299.4" y="328.3">(TRIVALENT)</text>
<text x="237.5" y="333.6">#</text>
<text x="246.1" y="333.6">MACHINING:</text>
<text x="237.5" y="338.8">#</text>
<text x="246.1" y="338.8">WEIGHT(Kg</text>
<text x="284" y="338.8">):</text>
<text x="293.3" y="338.8">5.66</text>
<text x="311.6" y="338.8">kg</text>
<text x="237.5" y="349.3">NOTE</text>
<text x="257.7" y="349.3">:-(French)</text>
<text x="237.5" y="354.6">#</text>
<text x="237.5" y="359.8">#</text>
<text x="246.1" y="354.6">MATÉRIEL</text>
<text x="246.1" y="359.8">FINITION</text>
<text x="275.9" y="359.8">:</text>
<text x="279.2" y="354.6">:</text>
<text x="285.6" y="354.6">20MnCr5</text>
<text x="286.5" y="359.8">I.Z.B.P.</text>
<text x="313.4" y="359.8">(TRIVALENT)</text>
<text x="237.5" y="365.1">#</text>
<text x="246.1" y="365.1">MACHINES</text>
<text x="281.6" y="365.1">:</text>
<text x="237.5" y="370.3">#</text>
<text x="246.1" y="370.3">POIDS</text>
<text x="268.6" y="370.3">(Kg):</text>
<text x="288.8" y="370.3">5.66</text>
<text x="307.1" y="370.3">kg</text>
</g>
<text font-size="5.6" x="470.5" y="365.5">WIPRO PARI GROUP</text>
<g font-size="5.4">
<text x="191" y="78.9">r</text>
<text x="215" y="118" transform="rotate(-90 215 118)">O85</text>
<text x="205.9" y="178.7">a</text>
<text x="133.1" y="213.5" transform="rotate(-90 133.1 213.5)">O55</text>
<text x="356" y="247.7">n</text>
<text x="267.6" y="281">a</text>
<text x="60.2" y="310.3" transform="rotate(-90 60.2 310.3)">O30 H7</text>
<text x="66.3" y="306.7" transform="rotate(-90 66.3 306.7)">n</text>
</g>
<g font-size="4.9">
<text x="30" y="7">1</text>
<text x="76.7" y="7">2</text>
<text x="127" y="7">3</text>
<text x="176.5" y="7">4</text>
<text x="226.7" y="7">5</text>
<text x="275.4" y="7">6</text>
<text x="326.4" y="7">7</text>
<text x="375" y="7">8</text>
<text x="425.8" y="7">9</text>
<text x="473.9" y="7.4">10</text>
<text x="524.3" y="7">11</text>
<text x="570.2" y="7">12</text>
<text x="13.6" y="35.2">H</text>
<text x="587.6" y="35.2">H</text>
<text x="13.2" y="87.5">G</text>
<text x="587.2" y="87.5">G</text>
<text x="13.3" y="137.1">F</text>
<text x="587.3" y="137.1">F</text>
<text x="13.3" y="187.6">E</text>
<text x="587.3" y="187.6">E</text>
<text x="13.3" y="237">D</text>
<text x="587.3" y="237">D</text>
<text x="13.4" y="287.1">C</text>
<text x="587.4" y="287.1">C</text>
<text x="13.4" y="336.3">B</text>
<text x="587.4" y="336.3">B</text>
<text x="13.4" y="389.3">A</text>
<text x="587.4" y="389.3">A</text>
<text x="30" y="417">1</text>
<text x="76.7" y="417">2</text>
<text x="127" y="417">3</text>
<text x="176.5" y="417">4</text>
<text x="226.7" y="417">5</text>
<text x="275.4" y="417">6</text>
<text x="326.4" y="417">7</text>
<text x="375" y="417">8</text>
<text x="425.8" y="417">9</text>
<text x="473.9" y="417.4">10</text>
<text x="524.3" y="417">11</text>
<text x="570.2" y="417">12</text>
</g>
<g font-size="4.2">
<text x="423.7" y="14.3">NOTE : STANDARD FASTENER TORQUE AS PER STD-DES-01-00</text>
<text x="553.8" y="14">FR-DES-006-00</text>
<text x="21.1" y="404.4">NOTE FOR WIPRO PARI DESIGN -REF. ONLY</text>
<text x="45.7" y="408.9">WEAR DETAILS : NA</text>
</g>
<g font-size="3.9">
<text x="421.7" y="191.4">HEAT</text>
<text x="435.2" y="191.4">TREATMENT</text>
<text x="462" y="191.4">NOTE</text>
<text x="478.7" y="191.4">:-</text>
<text x="421.7" y="195">1)</text>
<text x="429.2" y="195">TO</text>
<text x="437.4" y="195">BE</text>
<text x="445.6" y="195">CASE</text>
<text x="459.4" y="195">HARDENED</text>
<text x="484.7" y="195">UPTO</text>
<text x="498.6" y="195">56~60</text>
<text x="516.1" y="195">HRC.</text>
<text x="421.7" y="198.6">2)</text>
<text x="421.7" y="202.2">3)</text>
<text x="429.2" y="202.2">THREADS</text>
<text x="429.2" y="198.6">CASE</text>
<text x="443" y="198.6">DEPTH</text>
<text x="451" y="202.2">TO</text>
<text x="459.2" y="202.2">BE</text>
<text x="459.4" y="198.6">0.8~1.2mm.</text>
<text x="467.4" y="202.2">KEEP</text>
<text x="481.1" y="202.2">SOFT.</text>
<text x="421.7" y="205.8">4)</text>
<text x="429.2" y="205.8">RETAPPING</text>
<text x="433.1" y="209.4">AT</text>
<text x="441" y="209.4">SUPPLIER</text>
<text x="455" y="205.8">TO</text>
<text x="463.1" y="205.8">BE</text>
<text x="463.9" y="209.4">END.(</text>
<text x="471.4" y="205.8">DONE</text>
<text x="478.8" y="209.4">IF</text>
<text x="485.4" y="209.4">APPLICABLE</text>
<text x="485.7" y="205.8">AFTER</text>
<text x="501.5" y="205.8">SURFACE</text>
<text x="513.2" y="209.4">)</text>
<text x="523.5" y="205.8">TREATMENT</text>
<text x="357.8" y="383.4">RESERVED</text>
<text x="382.3" y="383.4">SPACE</text>
<text x="357.8" y="388.9">FOR</text>
<text x="357.8" y="394.5">CONTROLLED</text>
<text x="387.8" y="394.5">COPY</text>
<text x="357.8" y="400.1">STAMP</text>
</g>
<g font-size="3.8">
<text x="400.1" y="357.1">REVISION</text>
<text x="455.9" y="357.1">DESCRIPTION</text>
<text x="526.4" y="357.1">DATE</text>
<text x="540.1" y="357.1">DRN.BY</text>
</g>
<text font-size="3.6" x="485.9" y="376.2">DOLLY BLOCK2</text>
<text font-size="3.5" x="402.4" y="373.3">www.wipropari.com</text>
<g font-size="3.4">
<text x="306.9" y="333.1">(</text>
<text x="309.2" y="331.4">1.6</text>
<text x="321.1" y="333.1">)</text>
<text x="36.1" y="363">NOTE</text>
<text x="48.3" y="363">:-(English)</text>
<text x="313.6" y="364.9">(</text>
<text x="315.9" y="363.3">1.6</text>
<text x="327.9" y="364.9">)</text>
<text x="36.1" y="366.2">DEBURR</text>
<text x="53.2" y="366.2">ALL</text>
<text x="62.2" y="366.2">UNSPECIFIED</text>
<text x="88.6" y="366.2">HOLES</text>
<text x="103.1" y="366.2">AND</text>
<text x="113.1" y="366.2">SHARP</text>
<text x="127.8" y="366.2">EDGES.</text>
<text x="36.1" y="372.5">NOTE</text>
<text x="36.1" y="375.6">ÉBAVUREZ</text>
<text x="48.3" y="372.5">:-(French)</text>
<text x="57.8" y="375.6">TOUS</text>
<text x="69.9" y="375.6">LES</text>
<text x="79.2" y="375.6">TROUS</text>
<text x="93.7" y="375.6">NON</text>
<text x="104.1" y="375.6">SPÉCIFIÉS</text>
<text x="125.2" y="375.6">ET</text>
<text x="132" y="375.6">LES</text>
<text x="141.3" y="375.6">BORDS</text>
<text x="156" y="375.6">TRANCHANTS.</text>
</g>
<g font-size="3.1">
<text x="565.2" y="353.5">LIMITS</text>
<text x="562" y="371.7">DRAWING TYPE</text>
<text x="437" y="372.3">DESCRIPTION</text>
<text x="436.5" y="380.9">SURFACE AREA</text>
<text x="453.3" y="380.9">SURFACE TREATMENT</text>
<text x="489.7" y="380.9">MACHINING</text>
<text x="509.5" y="380.9">DESIGN UNIT</text>
<text x="530.6" y="380.9">DESIGN UNIT CD.</text>
<text x="558" y="380.7">TEAM NO.</text>
<text x="570.3" y="380.7">SHEET SIZE</text>
<text x="575.6" y="386.1">A2</text>
<text x="436.4" y="391.1">REFERENCE DWG.</text>
<text x="437.9" y="395.5">DRN.BY</text>
<text x="451.5" y="395.5">CHKD.BY</text>
<text x="466.6" y="395.5">APPD.BY</text>
<text x="486.7" y="395.4">MATERIAL</text>
<text x="488.9" y="391">PART CLASS.</text>
<text x="515.6" y="391">HEAT TREATMENT</text>
<text x="519.6" y="395.9">DRG./PART CODE</text>
<text x="558.9" y="395.6">REV.</text>
<text x="571.4" y="395.6">SCALE</text>
<text x="484.3" y="404.3">NET WEIGHT-Kg</text>
<text x="571.4" y="404.7">SHEET</text>
</g>
<text font-size="3" x="579.5" y="230.1">°</text>
<g font-size="2.8">
<text x="299.1" y="332.1">3.2</text>
<text x="560.5" y="357.7">Gen Tol.: IS 2102</text>
<text x="306.7" y="363.6">3.2</text>
<text x="399.1" y="376.7">1.ALL DIMENSIONS ARE</text>
<text x="399" y="382.7">2.DO NOT SCALE</text>
<text x="399" y="388.7">3.IF IN DOUBT ,</text>
<text x="399" y="395.5">LOCATION :</text>
<text x="420.5" y="396">PUNE</text>
<text x="440.2" y="401.3">9265</text>
<text x="451.3" y="401.2">03004785</text>
<text x="466.3" y="401.3">03002882</text>
<text x="404.2" y="402">ALL RIGHTS OF REPRODUCTION &amp;</text>
<text x="404.7" y="405.4">DISTRIBUTION ARE RESERVED</text>
</g>
<g font-size="2.7">
<text x="564.6" y="376.2">MACHINING</text>
<text x="399.9" y="379.7">IN mm</text>
<text x="399.8" y="385.7">DRAWING.</text>
<text x="436.9" y="385.5">159.77 in^2</text>
<text x="471.4" y="385.6">#</text>
<text x="498.9" y="385.1">#</text>
<text x="513.6" y="385.3">WPES</text>
<text x="537.3" y="385.2">0300</text>
<text x="559.7" y="385.2">PL-02</text>
<text x="399.8" y="391.8">ASK TEAM MEMBER</text>
<text x="474.1" y="391.2">NA</text>
<text x="508.7" y="391.2">B</text>
<text x="560.1" y="391.2">NA</text>
<text x="493.4" y="399.6">#</text>
<text x="572.9" y="399.8">1 : 2</text>
<text x="400.1" y="402.5">C</text>
<text x="436.7" y="408.7">08/05/2024</text>
<text x="450.9" y="408.8">08/05/2024</text>
<text x="466" y="409">08/05/2024</text>
<text x="489.6" y="408.5">5.66 kg</text>
<text x="571.5" y="408.7">1 OF 1</text>
</g>
<g font-size="2.5">
<text x="559.2" y="229.9">0.5 R</text>
<text x="572.3" y="230.1">0.5 X 45</text>
<text x="559.4" y="323.5">3 UP TO 6</text>
<text x="558.9" y="327.8">6 UP TO 30</text>
<text x="557.8" y="332">30 UP TO 120</text>
<text x="415.2" y="346.4">.</text>
<text x="530.3" y="346.6">.</text>
<text x="545.9" y="346.4">.</text>
<text x="415.2" y="351.5">.</text>
<text x="530.1" y="351.3">.</text>
<text x="545.9" y="351.4">.</text>
</g>
<g font-size="2.4">
<text x="554.9" y="218.3">DEBURR AND REMOVE SHARP</text>
<text x="555.2" y="221.1">EDGES UNLESS SHARP EDGE</text>
<text x="556.1" y="227.2">UNSP.RADII</text>
<text x="556.8" y="223.8">REQUIREMENT SPECIFIED</text>
<text x="571.4" y="227">UNSP.CHF.</text>
<text x="559.8" y="238">UP TO 10</text>
<text x="576.1" y="238.1">±1.5°</text>
<text x="558.5" y="242.3">10 UP TO 50</text>
<text x="575.5" y="242.3">±0°50'</text>
<text x="557.4" y="250.8">120 UP TO 400</text>
<text x="557.9" y="246.5">50 UP TO 120</text>
<text x="575.5" y="250.8">±0°15'</text>
<text x="575.5" y="246.6">±0°25'</text>
<text x="558.7" y="259.4">0.5 UP TO 3</text>
<text x="559.5" y="263.7">3 UP TO 6</text>
<text x="576.6" y="259.4">±0.1</text>
<text x="576.6" y="263.7">±0.2</text>
<text x="559" y="268">6 UP TO 30</text>
<text x="576.6" y="268">±0.5</text>
<text x="557.9" y="272.2">30 UP TO 120</text>
<text x="576.6" y="272.2">±0.8</text>
<text x="556.9" y="280.7">315 UP TO 1000</text>
<text x="557.3" y="276.5">120 UP TO 315</text>
<text x="576.6" y="276.5">±1.2</text>
<text x="577.7" y="280.7">±2</text>
<text x="556.4" y="284.9">1000 UP TO 2000</text>
<text x="577.6" y="285">±3</text>
<text x="558.9" y="289.2">OVER 2000</text>
<text x="577.7" y="289.3">±4</text>
<text x="560" y="297.9">UP TO 10</text>
<text x="577.1" y="297.9">±1°</text>
<text x="558.5" y="302.1">10 UP TO 50</text>
<text x="575.5" y="302.2">±0°30'</text>
<text x="557.5" y="310.6">120 UP TO 400</text>
<text x="558.2" y="306.4">50 UP TO 120</text>
<text x="575.5" y="310.6">±0°10'</text>
<text x="575.5" y="306.4">±0°20'</text>
<text x="558.8" y="319.2">0.5 UP TO 3</text>
<text x="576.6" y="323.5">±0.1</text>
<text x="576.6" y="319.3">±0.1</text>
<text x="576.7" y="327.8">±0.2</text>
<text x="576.6" y="332">±0.3</text>
<text x="556.8" y="340.6">315 UP TO 1000</text>
<text x="557.3" y="336.3">120 UP TO 315</text>
<text x="576.6" y="336.3">±0.5</text>
<text x="576.6" y="340.6">±0.8</text>
<text x="556.2" y="344.8">1000 UP TO 2000</text>
<text x="576.6" y="344.8">±1.2</text>
<text x="558.9" y="349">OVER 2000</text>
<text x="577.7" y="349">±2</text>
<text x="7.7" y="382.7" transform="rotate(-90 7.7 382.7)">Uploading\2022-23\P23Y5\P23Y5B071024.dft</text>
<text x="7.7" y="409.9" transform="rotate(-90 7.7 409.9)">\\srv01102\ExDM</text>
</g>
<g font-size="2.1">
<text x="558.6" y="232.4">UNSPECIFIED TOL.(FAB)</text>
<text x="559.5" y="234.8">FOR ANGULAR IN mm.</text>
<text x="558.6" y="254">UNSPECIFIED TOL.(FAB)</text>
<text x="560.7" y="256.3">FOR LINEAR IN mm.</text>
<text x="558.7" y="292.4">UNSPECIFIED TOL.(M/C)</text>
<text x="559.6" y="294.7">FOR ANGULAR IN mm.</text>
<text x="558.7" y="313.8">UNSPECIFIED TOL.(M/C)</text>
<text x="560.6" y="316.2">FOR LINEAR IN mm.</text>
</g>
</svg>
